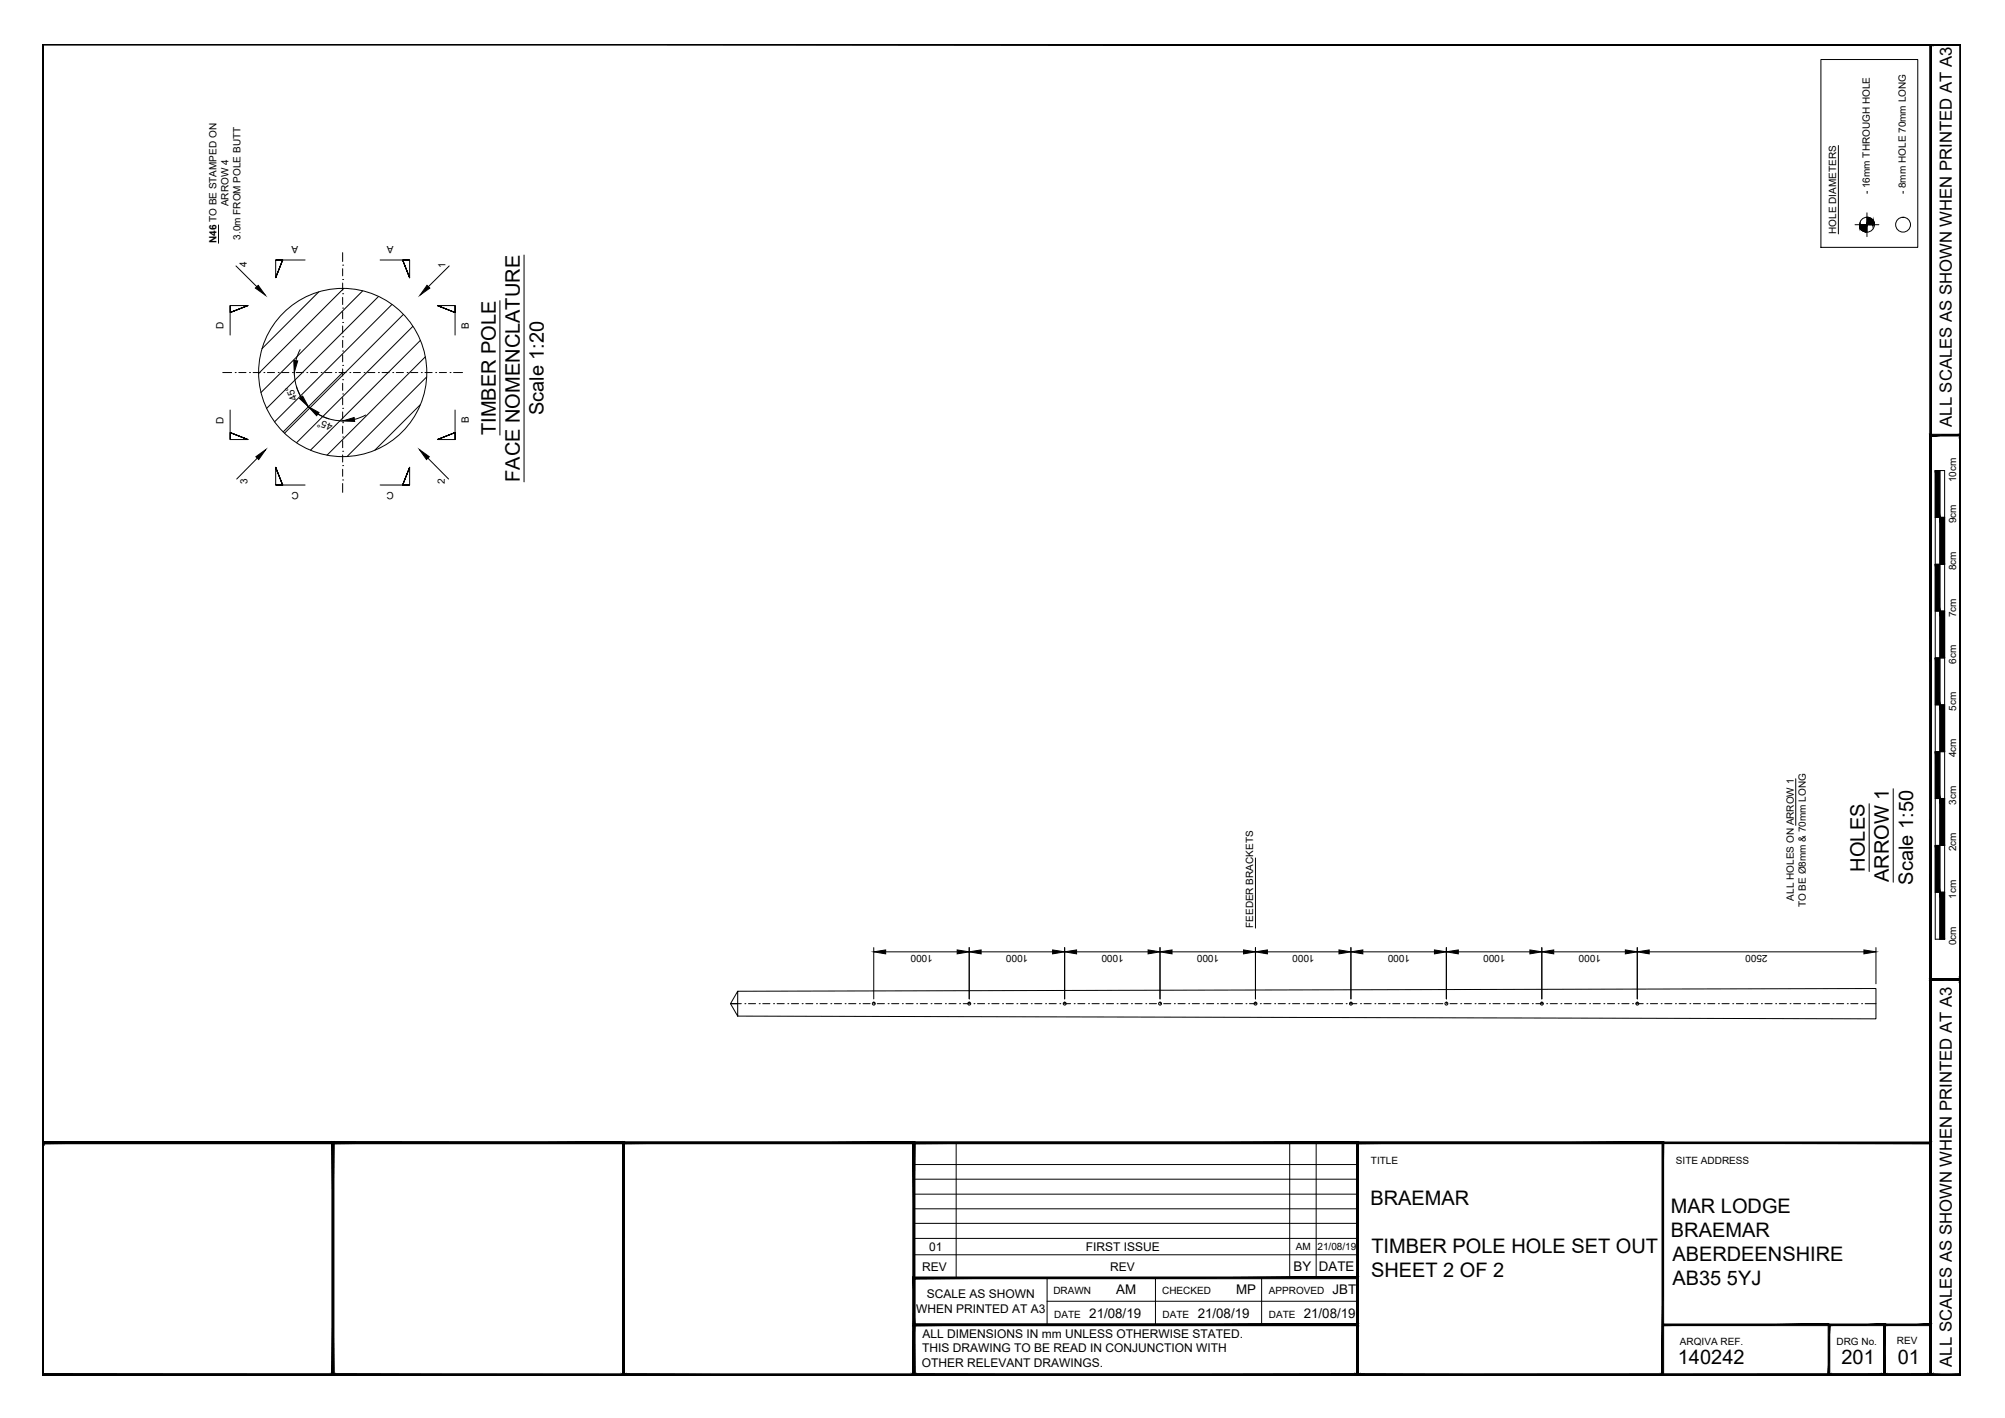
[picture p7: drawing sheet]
<svg xmlns="http://www.w3.org/2000/svg" width="420mm" height="297mm" viewBox="0 0 420 297" stroke-linecap="round" stroke-linejoin="round" font-family="sans-serif">
<!-- layer: 03 - TEXT AND DIMENSIONS -->
<g fill="none" stroke="#000" stroke-width=".21">
<path d="M153.1 210.2h2.2M156.1 210.2h.1M156.9 210.2h1.4M159.1 210.2h.1M159.8 210.2h1.5M162.1 210.2h.1M162.8 210.2h1.5M165.1 210.2h.1M165.8 210.2h1.6M168.1 210.2h.1M168.9 210.2h1.4M171.1 210.2h.1"/>
<path d="M171.8 210.2h1.5M174.1 210.2h.1M174.8 210.2h1.5M177.1 210.2h.1M177.8 210.2h1.6M180.1 210.2h.1M180.9 210.2h1.4M183.1 210.2h.1M183.8 210.2h1.5M186.1 210.2h.1M186.8 210.2h1.5M189.1 210.2h.1"/>
<path d="M189.9 210.2h1.5M192.1 210.2h.1M192.8 210.2h1.5M195.1 210.2h.1M195.8 210.2h1.5M198.1 210.2h.1M198.8 210.2h1.5M201.1 210.2h.1M201.9 210.2h1.5M204.1 210.2h.1M204.8 210.2h1.5M207.1 210.2h.1"/>
<path d="M207.8 210.2h1.5M210.1 210.2h.1M210.8 210.2h1.6M213.1 210.2h.1M213.9 210.2h1.5M216.1 210.2h.1M216.8 210.2h1.5M219.1 210.2h.1M219.8 210.2h1.5M222.1 210.2h.1M222.8 210.2h1.6M225.1 210.2h.1"/>
<path d="M225.9 210.2h1.4M228.1 210.2h.1M228.8 210.2h1.5M231.1 210.2h.1M231.8 210.2h1.5M234.1 210.2h.1M234.9 210.2h1.5M237.1 210.2h.1M237.9 210.2h1.4M240.1 210.2h.1M240.8 210.2h1.5M243.1 210.2h.1"/>
<path d="M243.8 210.2h1.5M246.1 210.2h.1M246.9 210.2h1.5M249.1 210.2h.1M249.9 210.2h1.4M252.1 210.2h.1M252.8 210.2h1.5M255.1 210.2h.1M255.8 210.2h1.6M258.1 210.2h.1M258.9 210.2h1.5M261.1 210.2h.1"/>
<path d="M261.8 210.2h1.5M264.1 210.2h.1M264.8 210.2h1.5M267.1 210.2h.1M267.9 210.2h1.5M270.1 210.2h.1M270.9 210.2h1.5M273.1 210.2h.1M273.8 210.2h1.5M276.1 210.2h.1M276.8 210.2h1.5M279.1 210.2h.1"/>
<path d="M279.9 210.2h1.5M282.1 210.2h.1M282.9 210.2h1.4M285.1 210.2h.1M285.8 210.2h1.5M288.1 210.2h.1M288.8 210.2h1.6M291.1 210.2h.1M291.9 210.2h1.5M294.1 210.2h.1M294.9 210.2h1.4M297.1 210.2h.1"/>
<path d="M297.8 210.2h1.5M300.1 210.2h.1M300.8 210.2h1.6M303.1 210.2h.1M303.9 210.2h1.5M306.1 210.2h.1M306.9 210.2h1.4M309.1 210.2h.1M309.8 210.2h1.5M312.1 210.2h.1M312.9 210.2h1.5M315.1 210.2h.1"/>
<path d="M315.9 210.2h1.5M318.1 210.2h.1M318.8 210.2h1.5M321.1 210.2h.1M321.8 210.2h1.5M324.1 210.2h.1M324.9 210.2h1.5M327.1 210.2h.1M327.9 210.2h1.5M330.1 210.2h.1M330.8 210.2h1.5M333.1 210.2h.1"/>
<path d="M333.8 210.2h1.6M336.1 210.2h.1M336.9 210.2h1.5M339.1 210.2h.1M339.9 210.2h1.5M342.1 210.2h.1M342.8 210.2h1.5M345.1 210.2h.1M345.8 210.2h1.6M348.1 210.2h.1M348.9 210.2h1.5M351.1 210.2h.1"/>
<path d="M351.9 210.2h1.4M354.1 210.2h.1M354.8 210.2h1.5M357.1 210.2h.1M357.9 210.2h1.5M360.1 210.2h.1M360.9 210.2h1.5M363.1 210.2h.1M363.9 210.2h1.4M366.1 210.2h.1M366.8 210.2h1.5M369.1 210.2h.1"/>
<path d="M369.9 210.2h1.5M372.1 210.2h.1M372.9 210.2h1.5M375.1 210.2h.1M375.9 210.2h1.4M378.1 210.2h.1M378.8 210.2h1.6M381.1 210.2h.1M381.9 210.2h1.5M384.1 210.2h.1M384.9 210.2h1.5M387.1 210.2h.1"/>
<path d="M387.8 210.2h1.5M390.1 210.2h.1M390.8 210.2h2.3"/>
</g>
<!-- layer: TEXT AND DIMENSIONS -->
<g fill="none" stroke="#000" stroke-width=".21">
<path d="M381.6 12.5h20.3v39.3h-20.3zM385.2 30.5v18.5M45.8 47.1v3.8M49.5 55.7l4.3 4.3M57.8 54.5h1.4l-1.4 3.7 1.4-3.7-1.4 3.7v-3.7h6.1M71.8 58.5h.1M71.8 55.5h.1M71.8 52.9v1.9M71.8 56.3v1.5M71.8 59.3v1.5M79.7 54.5h6.1v3.7l-1.4-3.7 1.4 3.7-1.4-3.7h1.4M94.1 55.7l-4.3 4.3"/>
<path d="M109.8 53.4v47.5M46.7 78h1.8M48.2 64v1.5l3.8-1.5-3.8 1.5 3.8-1.5h-3.8v6.2M49.3 78h.1M50 78h1.5M52.3 78h.1M53.1 78h1.4M55.3 78h.1M56 78h1.5M58.3 78h.1M59 78h1.5M61.3 78h.1"/>
<path d="M61.7 78a10.1 10.1 0 0 0 10.1 10.2M62 78h1.5M62.9 73.2l-.9 2.4M64.3 78h.1M65.1 78h1.5M66.8 61.2l-11.9 11.8M67.3 78h.1M68 78h1.5M70.3 78h.1M71 78h1.5M71.8 79.5h.1M71.8 76.5h.1"/>
<path d="M71.8 73.5h.1M71.8 70.5h.1M71.8 67.5h.1M71.8 64.5h.1M71.8 61.5h.1M71.8 62.3v1.5M71.8 65.3v1.5M71.8 68.3v1.5M71.8 71.3v1.5M71.8 74.3v1.5M71.8 77.3v1.5M71.8 78l-12.5 12.5"/>
<path d="M72 60.4l-17.8 17.9M73.3 78h.1M74 78h1.6M76 60.9l-21.3 21.3M76.3 78h.1M77.1 78h1.5M79.3 78h.1M79.3 62.1l-23.4 23.5M80.1 78h1.4M82.1 63.8l-24.6 24.6M82.3 78h.1M83 78h1.5"/>
<path d="M84.5 65.9l-24.9 24.9M85.3 78h.1M86 78h1.6M86.5 68.4l-24.4 24.4M88.1 71.3l-23 23M88.3 78h.1M89.1 78h1.5M89.1 74.8l-20.6 20.6M89.4 79l-16.7 16.6M91.3 78h.1M92.1 78h1.5M94.3 78h.1"/>
<path d="M95 78h1.9M95.4 64v1.5l-3.7-1.5 3.7 1.5-3.7-1.5h3.7v6.2M104.8 63v28.1M48.2 85.9v6.2h3.8l-3.8-1.5 3.8 1.5-3.8-1.5v1.5M53.9 96l-4.3 4.4M62.1 80.9l1 2.3M66.6 86.7l2.3 1M71.8 97.5h.1M71.8 94.5h.1M71.8 91.5h.1M71.8 88.5h.1M71.8 85.5h.1"/>
<path d="M71.8 82.5h.1M71.8 80.3v1.5M71.8 83.3v1.5M71.8 86.3v1.5M71.8 89.3v1.5M71.8 92.3v1.5M71.8 95.3v1.5M71.8 98.3v1.5M76.6 86.9l-2.3 1M88.1 84.8l-9.6 9.5M89.7 96l4.3 4.4M95.4 85.9v6.2h-3.7l3.7-1.5-3.7 1.5 3.7-1.5v1.5"/>
<path d="M57.8 101.6h1.4l-1.4-3.7 1.4 3.7-1.4-3.7v3.7h6.1M71.8 100.5h.1M71.8 101.3v1.8M79.7 101.6h6.1v-3.7l-1.4 3.7 1.4-3.7-1.4 3.7h1.4M263.1 179.7v14.7M376.3 163.1v9.8M391.7 168.4v14.2M396.7 165.2v19.6M183.1 198.5v10.8M185.6 199.4h15M203.1 198.5v10.8M205.6 199.4h15"/>
<path d="M223.1 198.5v10.8M225.6 199.4h15M243.1 198.5v10.8M245.6 199.4h15M263.1 198.5v10.8M265.6 199.4h15M283.1 198.5v10.8M285.6 199.4h15M303.1 198.5v10.8M305.6 199.4h15M323.1 198.5v10.8M325.6 199.4h15"/>
<path d="M343.1 198.5v10.8M345.6 199.4h45M393.1 198.5v7.6"/>
</g>
<!-- layer: MEDIUM THICKNESS -->
<g fill="none" stroke="#000" stroke-width=".21">
<path d="M388.7 47.1h5M391.2 44.6v5M153.1 210.2h1.5M154.6 207.6l-1.5 2.6 1.5 2.7v-5.3l238.5-.5v6.3l-238.5-.5"/>
<circle cx="391.2" cy="47.1" r="1.56"/>
<circle cx="398.8" cy="47.1" r="1.56"/>
<circle cx="71.8" cy="78" r="17.6"/>
<circle cx="183.1" cy="210.2" r=".31"/>
<circle cx="203.1" cy="210.2" r=".31"/>
<circle cx="223.1" cy="210.2" r=".31"/>
<circle cx="243.1" cy="210.2" r=".31"/>
<circle cx="263.1" cy="210.2" r=".31"/>
<circle cx="283.1" cy="210.2" r=".31"/>
<circle cx="303.1" cy="210.2" r=".31"/>
<circle cx="323.1" cy="210.2" r=".31"/>
<circle cx="343.1" cy="210.2" r=".31"/>
</g>
<!-- layer: TEXT AND DIMENSIONS -->
<g fill="#000" stroke="#000" stroke-width=".21">
<path d="M53.5 60.3l.6-.5 1.5 2zM61.6 75.5l.8 .1-.7 2.4zM89.5 59.8l.6 .5-2.1 1.5zM53.6 95.7l2.1-1.5-1.5 2.1zM62.8 83.5l.6-.5 1.2 2.2zM64.6 85.2l2.3 1.2-.6 .7zM71.8 88.2l2.4-.7 .1 .8zM87.9 94.2l2.1 1.5-.6 .6zM183.1 199.4l2.5-.4v.8zM200.6 199l2.5 .4-2.5 .4zM203.1 199.4l2.5-.4v.8zM220.6 199l2.5 .4-2.5 .4z"/>
<path d="M223.1 199.4l2.5-.4v.8zM240.6 199l2.5 .4-2.5 .4zM243.1 199.4l2.5-.4v.8zM260.6 199l2.5 .4-2.5 .4zM263.1 199.4l2.5-.4v.8zM280.6 199l2.5 .4-2.5 .4zM283.1 199.4l2.5-.4v.8zM300.6 199l2.5 .4-2.5 .4zM303.1 199.4l2.5-.4v.8zM320.6 199l2.5 .4-2.5 .4zM323.1 199.4l2.5-.4v.8zM340.6 199l2.5 .4-2.5 .4z"/>
<path d="M343.1 199.4l2.5-.4v.8zM390.6 199l2.5 .4-2.5 .4z"/>
</g>
<!-- layer: MEDIUM THICKNESS -->
<g fill="#000" stroke="#000" stroke-width=".21">
<path d="M389.7 47.1v.2zM392.7 46.5v.6z"/>
<path d="M389.7 47.1v.2zM389.7 47.1v.5z"/>
<path d="M389.7 47.1v.5l.2-.5zM389.9 47.1v.8l-.2-.3z"/>
<path d="M389.9 47.1v.8l.1-.8zM390 47.1v1l-.1-.2z"/>
<path d="M390 47.1v1l.2-1zM390.2 47.1v1.2l-.2-.2z"/>
<path d="M390.2 47.1v1.2l.2-1.2zM390.4 47.1v1.3l-.2-.1z"/>
<path d="M390.4 47.1v1.3l.3-1.3zM390.7 47.1v1.4l-.3-.1z"/>
<path d="M390.7 47.1v1.4l.3-1.4zM391 47.1v1.5l-.3-.1z"/>
<path d="M391 47.1v1.5l.2-1.5zM391.2 47.1v1.5h-.2z"/>
<path d="M391.2 45.5v1.6l.3-1.6zM391.5 45.5v1.6h-.3z"/>
<path d="M391.5 45.5v1.6l.3-1.5zM391.8 45.6v1.5h-.3z"/>
<path d="M391.8 45.6v1.5l.2-1.4zM392 45.7v1.4h-.2z"/>
<path d="M392 45.7v1.4l.2-1.2zM392.2 45.9v1.2h-.2z"/>
<path d="M392.2 45.9v1.2l.2-1zM392.4 46.1v1h-.2z"/>
<path d="M392.4 46.1v1l.2-.8zM392.6 46.3v.8h-.2z"/>
<path d="M392.6 46.3v.8l.1-.6zM392.7 46.5l-.1 .6z"/>
<path d="M392.8 46.8l-.1 .3zM392.8 46.8v.3z"/>
</g>
<!-- layer: 0 -->
<g fill="none" stroke="#000" stroke-width=".21">
<path d="M405.5 98.6h2v98.1h-2zM406.5 98.6v98.1M405.5 118.2h2M405.5 108.4h2M405.5 137.8h2M405.5 128h2M405.5 157.5h2M405.5 147.7h2M405.5 177.1h2M405.5 167.3h2M405.5 186.9h2M200.4 239.4v28.3"/>
<path d="M270.3 239.4v28.3M275.8 239.4v28.3M191.5 250.1h93M191.5 247h93M191.5 243.9h93M191.5 256.3h93M191.5 253.2h93M191.5 259.4h93M191.5 262.8h93M219.4 267.7v9.8M219.4 272.6h65.1M242.1 267.7v9.8"/>
<path d="M264.4 267.7v9.8"/>
</g>
<g fill="#000" stroke="#000" stroke-width=".21">
<path d="M8.9 9.3l.2 .1h401.6zM8.9 9.3h402l-.2 .1z"/>
<path d="M404.4 9.3l.3 .1zM404.4 9.3l.3 .1-.3 278.6zM404.7 9.4l-.3 278.6 .3-.1zM404.4 288l.3-.1z"/>
<path d="M404.6 9.3l.1 .1h6zM404.6 9.3h6.3l-.2 .1z"/>
<path d="M410.7 9.4v278.5l.2-278.6zM410.9 9.3v278.7l-.2-.1z"/>
<path d="M410.7 9.4v278.5l.2-278.6zM410.9 9.3v278.7l-.2-.1z"/>
<path d="M404.4 91l.3 .3 6.2-.3zM404.7 91.3l6.2-.3-.2 .3zM410.9 91l-.2 .3z"/>
<path d="M404.4 91l.3 114v-113.7zM404.4 91l.3 114-.3 .3z"/>
<path d="M405.5 98.6l1 9.8v-9.8zM405.5 98.6l1 9.8h-1z"/>
<path d="M410.9 91.1l-.2 .2 .2 113.9zM410.7 91.3l.2 113.9-.2-.2zM410.7 205l.2 .3zM404.7 205h6l.2 .3zM404.7 205l-.3 .3h6.5z"/>
<path d="M405.5 118.2l1 9.8v-9.8zM405.5 118.2l1 9.8h-1z"/>
<path d="M406.5 108.4l1 9.8v-9.8zM406.5 108.4l1 9.8h-1z"/>
<path d="M405.5 137.8l1 9.8v-9.8zM405.5 137.8l1 9.8h-1z"/>
<path d="M406.5 128l1 9.8v-9.8zM406.5 128l1 9.8h-1z"/>
<path d="M405.5 157.5l1 9.8v-9.8zM405.5 157.5l1 9.8h-1z"/>
<path d="M406.5 147.6l1 9.9v-9.9zM406.5 147.6l1 9.9h-1z"/>
<path d="M405.5 177.1l1 9.8v-9.8zM405.5 177.1l1 9.8h-1z"/>
<path d="M406.5 167.3l1 9.8v-9.8zM406.5 167.3l1 9.8h-1z"/>
<path d="M406.5 186.9l1 9.8v-9.8zM406.5 186.9l1 9.8h-1z"/>
<path d="M404.4 205l.3 .3 6.2-.3zM404.7 205.3l6.2-.3-.2 .3zM410.9 205l-.2 .3z"/>
<path d="M410.9 205.1l-.2 .2 .2 82.7zM410.7 205.3l.2 82.7-.2-.1zM410.7 287.9l.2 .1z"/>
<path d="M8.9 239.2l.2 .4zM8.9 239.2l395.5 .4h-395.3zM8.9 239.2l395.5 .4 .3-.4z"/>
<path d="M9.1 239.6h60.5l.3-.4zM8.9 239.2h61l-60.8 .4zM8.9 239.2l.2 .4z"/>
<path d="M69.9 239.6h60.6l.3-.4zM69.6 239.2h61.2l-60.9 .4zM69.6 239.2l.3 48.7v-48.3zM69.6 239.2l.3 48.7-.3 .1zM69.6 288l.3-.1z"/>
<path d="M130.8 239.6h60.5l.4-.4zM130.5 239.2h61.2l-60.9 .4zM130.5 239.2l.3 48.7v-48.3zM130.5 239.2l.3 48.7-.3 .1zM130.5 288l.3-.1z"/>
<path d="M191.7 239.6h92.6l.4-.4zM191.3 239.2h93.4l-93 .4zM191.3 239.2l.4 48.7v-48.3zM191.3 239.2l.4 48.7-.4 .1zM191.3 288l.4-.1z"/>
<path d="M284.7 239.6h63.6l.3-.4zM284.3 239.2h64.3l-63.9 .4zM284.3 239.2l.4 48.7v-48.3zM284.3 239.2l.4 48.7-.4 .1zM284.3 288l.4-.1z"/>
<path d="M404.7 239.2l-.3 .4 .3 48.4zM404.4 239.6l.3 48.4-.3-.1zM404.4 287.9l.3 .1z"/>
<path d="M191.3 277.3l.4 .4 93-.4zM191.7 277.7l93-.4-.4 .4zM284.7 277.3l-.4 .4 .4 10.3zM284.3 277.7l.4 10.3-.4-.1zM284.3 287.9l.4 .1z"/>
<path d="M191.3 277.7h93.4l-.4-.4zM191.3 277.7l.4-.4h92.6zM191.3 267.5v10.2l.4-.4zM191.3 267.5l.4 .4v9.4zM191.3 267.5l.4 .4 93-.4zM191.7 267.9l93-.4-.4 .4zM284.7 267.5l-.4 .4 .4 9.8zM284.3 267.9l.4 9.8-.4-.4z"/>
<path d="M383.1 277.3l.3 .4 11.7-.4zM383.4 277.7l11.7-.4-.4 .4zM394.7 277.7l.4 10.3v-10.7zM394.7 277.7l.4 10.3-.4-.1zM394.7 287.9l.4 .1z"/>
<path d="M348.5 277.7h34.8v-.4zM348.5 277.3h34.8l-34.8 .4z"/>
<path d="M394.7 277.3l.4 .4 9.6-.4zM395.1 277.7l9.6-.4-.3 .4zM404.7 277.3l-.3 .4 .3 10.3zM404.4 277.7l.3 10.3-.3-.1zM404.4 287.9l.3 .1z"/>
<path d="M9.1 9.4l-.2 278.6 .2-.1zM8.9 9.3l.2 .1-.2 278.6z"/>
<path d="M9.1 239.6l-.2 48.4 .2-.1zM8.9 239.4l.2 .2-.2 48.4z"/>
<path d="M9.1 287.9l60.7 .1-.2-.1zM9.1 287.9l60.7 .1h-60.9z"/>
<path d="M69.6 287.9l.3 .1zM69.9 239.2v48.8l-.3-.1zM69.9 239.2l-.3 .4v48.3z"/>
<path d="M69.9 287.9l60.7 .1-.1-.1zM69.9 287.9l60.7 .1h-60.8z"/>
<path d="M130.5 287.9l.3 .1zM130.8 239.2v48.8l-.3-.1zM130.8 239.2l-.3 .4v48.3z"/>
<path d="M130.8 287.9l60.7 .1-.2-.1zM130.8 287.9l60.7 .1h-60.9z"/>
<path d="M191.3 287.9l.4 .1zM191.7 239.2v48.8l-.4-.1zM191.3 239.6v48.3l.4-48.7z"/>
<path d="M191.7 287.9l92.8 .1-.2-.1zM191.7 287.9l92.8 .1h-93z"/>
<path d="M284.3 287.9l.4 .1zM284.7 239.2v48.8l-.4-.1zM284.7 239.2l-.4 .4v48.3z"/>
<path d="M191.5 288h93l-.2-.1zM191.5 288l.2-.1h92.6zM191.3 288l.4-.1zM191.7 277.7v10.2l-.4 .1zM191.3 277.3v10.7l.4-10.3z"/>
<path d="M284.7 287.9l63.8 .1-.2-.1zM284.7 287.9l63.8 .1h-64z"/>
<path d="M348.3 287.9l.3 .1zM348.6 239.2v48.8l-.3-.1zM348.6 239.2l-.3 .4v48.3z"/>
<path d="M383.3 288h11.6l-.2-.1zM383.4 287.9h11.3l-11.4 .1zM383.1 288l.3-.1zM383.4 277.7v10.2l-.3 .1zM383.1 277.3v10.7l.3-10.3z"/>
<path d="M8.9 288h395.7l-.2-.1zM8.9 288l.2-.1h395.3zM8.9 239.4v48.6l.2-.1zM8.9 239.4l.2 .2v48.3z"/>
<path d="M394.9 288h9.7l-.2-.1zM394.9 288l.2-.1h9.3zM394.7 288l.4-.1zM395.1 277.7v10.2l-.4 .1zM394.7 277.3v10.7l.4-10.3z"/>
<path d="M9.1 287.9l401.8 .1-.2-.1zM9.1 287.9l401.8 .1h-402z"/>
<path d="M404.7 287.9l6.2 .1-.2-.1zM404.7 287.9l6.2 .1h-6.3z"/>
<path d="M404.6 288h6.3l-.2-.1zM404.7 287.9h6l-6.1 .1zM404.4 288l.3-.1zM404.7 205.3v82.6l-.3 .1zM404.4 205v83l.3-82.7z"/>
</g>
<g font-size="4.2">
<text x="114" y="87" transform="rotate(-90 114 87)">Scale 1:20</text>
<text x="103.9" y="91.1" transform="rotate(-90 103.9 91.1)">TIMBER POLE</text>
<text x="108.9" y="100.9" transform="rotate(-90 108.9 100.9)">FACE NOMENCLATURE</text>
<text x="390.8" y="182.6" transform="rotate(-90 390.8 182.6)">HOLES</text>
<text x="395.8" y="184.8" transform="rotate(-90 395.8 184.8)">ARROW 1</text>
<text x="400.9" y="185.3" transform="rotate(-90 400.9 185.3)">Scale 1:50</text>
<text x="287.2" y="252.4">BRAEMAR</text>
<text x="350.1" y="254">MAR LODGE</text>
<text x="287.4" y="262.4">TIMBER POLE HOLE SET OUT</text>
<text x="350.1" y="259">BRAEMAR</text>
<text x="287.3" y="267.5">SHEET 2 OF 2</text>
<text x="350.5" y="264.1">ABERDEENSHIRE</text>
<text x="350.5" y="269.1">AB35 5YJ</text>
<text x="351.6" y="285.7">140242</text>
<text x="385.9" y="285.7">201</text>
<text x="397.7" y="285.7">01</text>
</g>
<g font-size="3.5">
<text x="409" y="89.4" transform="rotate(-90 409 89.4)">ALL SCALES AS SHOWN WHEN PRINTED AT A3</text>
<text x="409" y="286.3" transform="rotate(-90 409 286.3)">ALL SCALES AS SHOWN WHEN PRINTED AT A3</text>
</g>
<g font-size="2.8">
<text x="271.1" y="266.3">BY</text>
<text x="276.4" y="266.3">DATE</text>
<text x="233.9" y="271.1">AM</text>
<text x="259" y="271.1">MP</text>
<text x="279.3" y="271.1">JBT</text>
<text x="228.3" y="276.1">21/08/19</text>
<text x="251" y="276">21/08/19</text>
<text x="273.2" y="276.1">21/08/19</text>
</g>
<g font-size="2.5">
<text x="194.7" y="262">01</text>
<text x="227.5" y="262">FIRST ISSUE</text>
<text x="193.3" y="266.2">REV</text>
<text x="232.6" y="266.2">REV</text>
<text x="192" y="275">WHEN PRINTED AT A3</text>
<text x="194.2" y="272">SCALE AS SHOWN</text>
<text x="193.3" y="280.3">ALL DIMENSIONS IN mm UNLESS OTHERWISE STATED.</text>
<text x="193.2" y="286.3">OTHER RELEVANT DRAWINGS.</text>
<text x="193.3" y="283.3">THIS DRAWING TO BE READ IN CONJUNCTION WITH</text>
</g>
<g font-size="2.1">
<text x="391.8" y="40.7" transform="rotate(-90 391.8 40.7)">- 16mm THROUGH HOLE</text>
<text x="399.4" y="40.7" transform="rotate(-90 399.4 40.7)">- 8mm HOLE 70mm LONG</text>
<text x="47.9" y="43.2" transform="rotate(-90 47.9 43.2)">ARROW 4</text>
<text x="45.3" y="50.9" transform="rotate(-90 45.3 50.9)">N46 TO BE STAMPED ON</text>
<text x="50.4" y="50.2" transform="rotate(-90 50.4 50.2)">3.0m FROM POLE BUTT</text>
<text x="62.5" y="51.6" transform="rotate(-180 62.5 51.6)">A</text>
<text x="82.5" y="51.6" transform="rotate(-180 82.5 51.6)">A</text>
<text x="384.8" y="49" transform="rotate(-90 384.8 49)">HOLE DIAMETERS</text>
<text x="51.8" y="55.8" transform="rotate(-90 51.8 55.8)">4</text>
<text x="93.4" y="56" transform="rotate(-90 93.4 56)">1</text>
<text x="46.9" y="68.9" transform="rotate(-90 46.9 68.9)">D</text>
<text x="98.2" y="68.9" transform="rotate(-90 98.2 68.9)">B</text>
<text x="62.3" y="83.6" transform="rotate(-113 62.3 83.6)">45°</text>
<text x="46.9" y="88.7" transform="rotate(-90 46.9 88.7)">D</text>
<text x="69.8" y="88.8" transform="rotate(-161 69.8 88.8)">45°</text>
<text x="98.2" y="88.6" transform="rotate(-90 98.2 88.6)">B</text>
<text x="51.9" y="101.3" transform="rotate(-90 51.9 101.3)">3</text>
<text x="93.2" y="101.3" transform="rotate(-89 93.2 101.3)">2</text>
<text x="409.9" y="101" transform="rotate(-90 409.9 101)">10cm</text>
<text x="62.6" y="103" transform="rotate(-180 62.6 103)">C</text>
<text x="82.5" y="103" transform="rotate(-180 82.5 103)">C</text>
<text x="409.9" y="109.6" transform="rotate(-90 409.9 109.6)">9cm</text>
<text x="409.9" y="119.5" transform="rotate(-90 409.9 119.5)">8cm</text>
<text x="409.9" y="129.3" transform="rotate(-90 409.9 129.3)">7cm</text>
<text x="409.9" y="139.1" transform="rotate(-90 409.9 139.1)">6cm</text>
<text x="409.9" y="148.9" transform="rotate(-90 409.9 148.9)">5cm</text>
<text x="409.9" y="158.6" transform="rotate(-90 409.9 158.6)">4cm</text>
<text x="409.9" y="168.6" transform="rotate(-90 409.9 168.6)">3cm</text>
<text x="409.9" y="178.3" transform="rotate(-90 409.9 178.3)">2cm</text>
<text x="375.9" y="188.6" transform="rotate(-90 375.9 188.6)">ALL HOLES ON ARROW 1</text>
<text x="378.4" y="190.1" transform="rotate(-90 378.4 190.1)">TO BE Ø8mm &amp; 70mm LONG</text>
<text x="409.9" y="188.3" transform="rotate(-90 409.9 188.3)">1cm</text>
<text x="262.6" y="194.4" transform="rotate(-90 262.6 194.4)">FEEDER BRACKETS</text>
<text x="409.9" y="198" transform="rotate(-90 409.9 198)">0cm</text>
<text x="195.5" y="200.1" transform="rotate(-180 195.5 200.1)">1000</text>
<text x="215.5" y="200.1" transform="rotate(-180 215.5 200.1)">1000</text>
<text x="235.5" y="200.1" transform="rotate(-180 235.5 200.1)">1000</text>
<text x="255.5" y="200.1" transform="rotate(-180 255.5 200.1)">1000</text>
<text x="275.5" y="200.1" transform="rotate(-180 275.5 200.1)">1000</text>
<text x="295.5" y="200.1" transform="rotate(-180 295.5 200.1)">1000</text>
<text x="315.5" y="200.1" transform="rotate(-180 315.5 200.1)">1000</text>
<text x="335.5" y="200.1" transform="rotate(-180 335.5 200.1)">1000</text>
<text x="370.4" y="200.1" transform="rotate(-180 370.4 200.1)">2500</text>
<text x="287.3" y="243.9">TITLE</text>
<text x="351.2" y="243.9">SITE ADDRESS</text>
<text x="271.5" y="261.9">AM</text>
<text x="276.1" y="261.8">21/08/19</text>
<text x="220.8" y="271.1">DRAWN</text>
<text x="243.5" y="271.1">CHECKED</text>
<text x="265.9" y="271.1">APPROVED</text>
<text x="220.9" y="276.1">DATE</text>
<text x="243.6" y="276">DATE</text>
<text x="265.9" y="276.1">DATE</text>
<text x="352.1" y="281.6">ARQIVA REF.</text>
<text x="384.8" y="281.6">DRG No.</text>
<text x="397.5" y="281.6">REV</text>
</g>
</svg>
